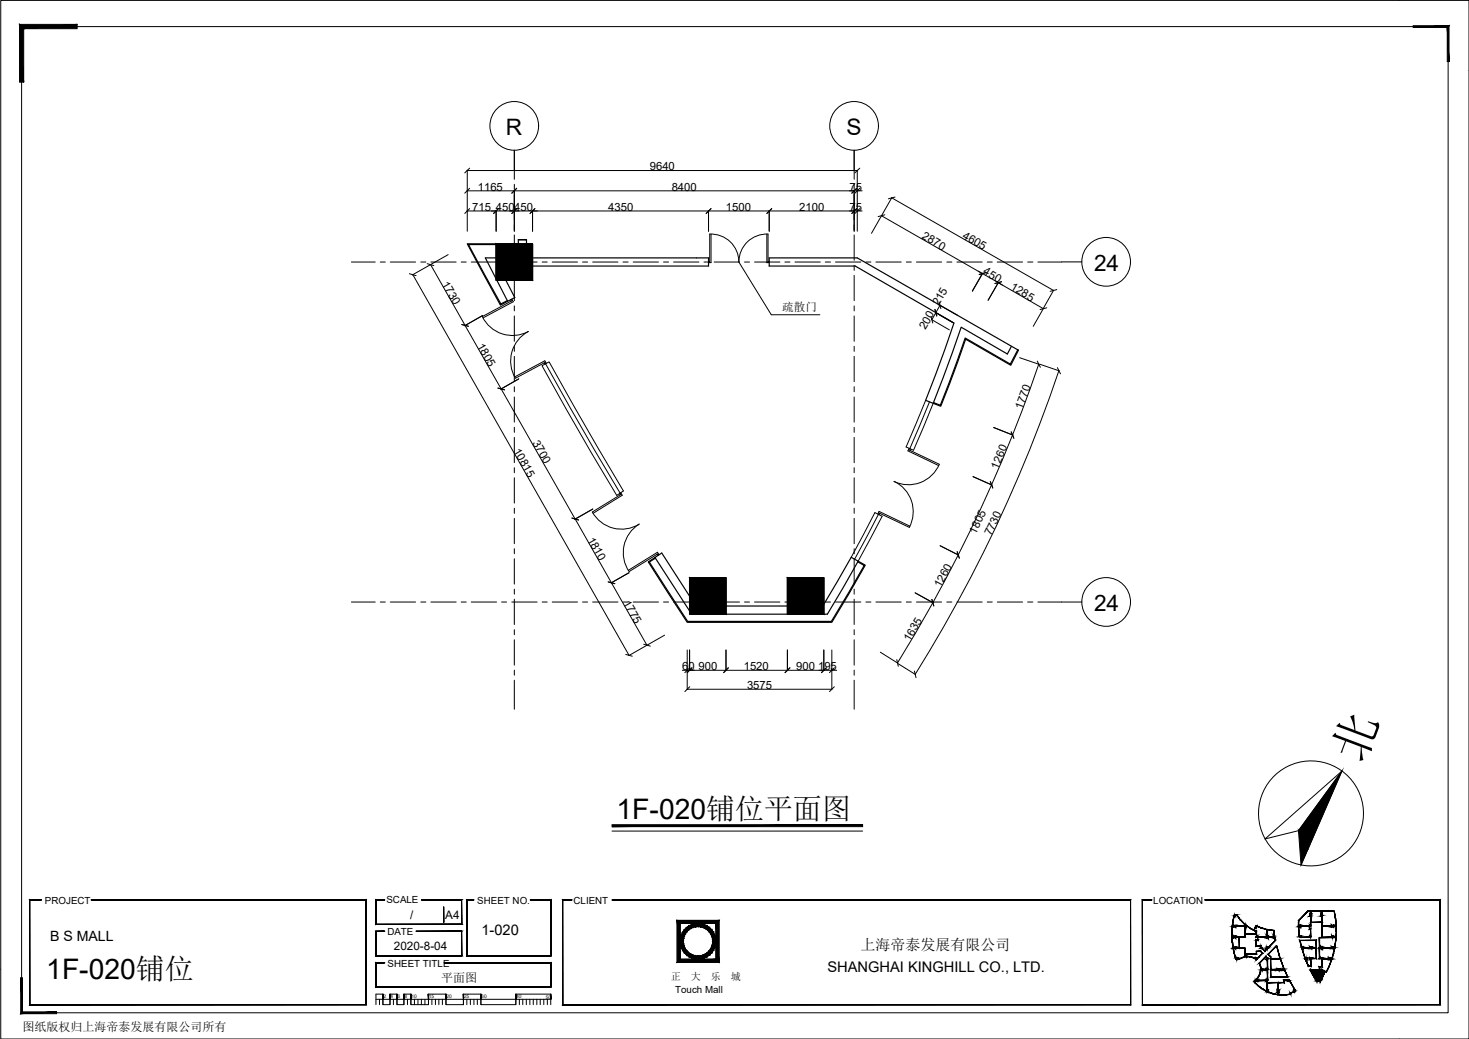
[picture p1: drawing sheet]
<svg xmlns="http://www.w3.org/2000/svg" width="420mm" height="297mm" viewBox="0 0 420 297" stroke-linecap="round" stroke-linejoin="round" font-family="sans-serif">
<g fill="none" stroke="#000" stroke-width=".29">
<path d="M147.1 43v8.3M147.1 52.7v1.5M147.1 55.6v7.3M244.3 43v8.3M244.3 52.7v1.5M244.3 55.6v7.3M100.5 74.9h6.8M108.8 74.9h1.4M111.6 74.9h7.3M120.4 74.9h1.4M123.2 74.9h7.3M131.9 74.9h1.5"/>
<path d="M134.8 74.9h7.2M143.5 74.9h1.4M146.4 74.9h7.2M147.1 64.3v1.4M147.1 67.2v7.2M147.1 75.8v1.5M147.1 78.7v7.3M155.1 74.9h1.4M157.9 74.9h7.3M166.6 74.9h1.5M169.5 74.9h7.2M178.2 74.9h1.5"/>
<path d="M181.1 74.9h7.2M189.8 74.9h1.4M192.7 74.9h7.2M201.3 74.9h1.5M204.3 74.9h7.2M212.9 74.9h1.5M215.8 74.9h7.3M224.5 74.9h1.4M227.4 74.9h7.2M236.1 74.9h1.4M239 74.9h7.2M244.3 64.3v1.4"/>
<path d="M244.3 67.2v7.2M244.3 75.8v1.5M244.3 78.7v7.3M247.7 74.9h1.4M250.5 74.9h7.3M259.2 74.9h1.4M262.1 74.9h7.2M270.8 74.9h1.4M273.7 74.9h7.2M282.4 74.9h1.4M285.2 74.9h7.3M293.9 74.9h1.5"/>
<path d="M296.8 74.9h6.9M147.1 87.4v1.5M147.1 90.3v7.3M147.1 99v1.4M244.3 87.4v1.5M244.3 90.3v7.3M244.3 99v1.4M147.1 101.9v7.2M147.1 110.6v1.4M147.1 113.5v7.2M244.3 101.9v7.2M244.3 110.6v1.4"/>
<path d="M244.3 113.5v7.2M147.1 122.2v1.4M147.1 125v7.3M147.1 133.7v1.5M147.1 136.6v7.2M244.3 122.2v1.4M244.3 125v7.3M244.3 133.7v1.5M244.3 136.6v7.2M147.1 145.3v1.5M147.1 148.2v7.2M147.1 156.9v1.4"/>
<path d="M147.1 159.8v7.2M244.3 145.3v1.5M244.3 148.2v7.2M244.3 156.9v1.4M244.3 159.8v7.2M100.5 172.1h6.8M108.8 172.1h1.4M111.6 172.1h7.3M120.4 172.1h1.4M123.2 172.1h7.3M131.9 172.1h1.5M134.8 172.1h7.2"/>
<path d="M143.5 172.1h1.4M146.4 172.1h7.2M147.1 168.4v1.5M147.1 171.3v7.2M155.1 172.1h1.4M157.9 172.1h7.3M166.6 172.1h1.5M169.5 172.1h7.2M178.2 172.1h1.5M181.1 172.1h7.2M189.8 172.1h1.4M192.7 172.1h7.2"/>
<path d="M201.3 172.1h1.5M204.3 172.1h7.2M212.9 172.1h1.5M215.8 172.1h7.3M224.5 172.1h1.4M227.4 172.1h7.2M236.1 172.1h1.4M239 172.1h7.2M244.3 168.4v1.5M244.3 171.3v7.2M247.7 172.1h1.4M250.5 172.1h7.3"/>
<path d="M259.2 172.1h1.4M262.1 172.1h7.2M270.8 172.1h1.4M273.7 172.1h7.2M282.4 172.1h1.4M285.2 172.1h7.3M293.9 172.1h1.5M296.8 172.1h6.9M147.1 180v1.5M147.1 182.9v7.2M147.1 191.6v1.4M147.1 194.5v8.3"/>
<path d="M244.3 180v1.5M244.3 182.9v7.2M244.3 191.6v1.4M244.3 194.5v8.3"/>
</g>
<!-- layer: 0 -->
<g fill="none" stroke="#000" stroke-width=".29">
<path d="M.2 .1h420v296.9h-420zM6.2 7.6h408v281.9h-408zM134.3 59.6l-1.4 1.4M134.3 53.8l-1.4 1.4M134.3 48.1l-1.4 1.3M142.6 59.6l-1.4 1.4M147.8 59.6l-1.4 1.4M147.8 53.8l-1.4 1.4M153 59.6l-1.4 1.4M203.4 59.6l-1.4 1.4M220.7 59.6l-1.4 1.4M245 59.6l-1.4 1.4"/>
<path d="M245 53.8l-1.4 1.4M245.9 59.6l-1.4 1.4M245.9 48.1l-1.4 1.3M245.9 53.8l-1.4 1.4M256 56.3l-1.9 .5M117.1 78.3l1.9 .5M122.2 75.4l1.9 .5M253.1 61.4l-1.9 .5M281.9 77.9l-1.9 .6M282 78l-1.9 .5M132.1 92.8l1.9 .5M266.3 90.5l.5 1.9"/>
<path d="M267.4 88.5l.5 1.9M267.4 88.4l.5 1.9M268.6 86.3l.5 2M286.5 80.5l-1.9 .6M299.4 88l-1.9 .5M302.3 82.8l-1.9 .5M142.4 110.9l1.9 .5M296.7 103.2l.9 1.8M302.4 105.1l.9 1.8M283.3 137.7l.7 1.8M289.2 123.5l.8 1.8M163.6 148.1l1.9 .6"/>
<path d="M274.4 159.6l-.6-1.9 .6 1.9M173.9 166.4l2 .5M267.1 173.2l-.6-1.8 .6 1.9M179 187.1l1.8 .5M184.1 184.2l1.9 .5M197.3 196.3l-1.4 1.4M197.3 190.9l-1.4 1.4M197.9 190.9l-1.3 1.4M208.3 190.9l-1.3 1.4M225.9 190.9l-1.4 1.4M236.3 190.9l-1.3 1.4M238.6 196.3l-1.4 1.4"/>
<path d="M238.6 190.9l-1.4 1.4M256.5 188.6l.4 1.9M261.5 191.8l.5 1.9M175 237.6h71.7M361.8 239.8l22-19.3-12.4 17zM383.8 220.5l-11.7 26.8M193.7 263.1h12v12h-12zM194.6 264h10.2v10.2h-10.2zM353 261.7l-.1 .2M357.4 265.2h-.1M364.6 268h.1M374.8 277.4h.1"/>
<path d="M376.5 271h-.1M107.5 285.7h50v1.5M108.5 285.7v1.5M109.5 285.7v1.5M111.5 285.7v1.5M112.5 285.7v1.5M113.5 285.7v1.5M115.5 285.7v1.5M116.5 285.7v1.5M117.5 285.7v1.5M118.5 285.7v1.5M119.5 285.7v1.5"/>
<path d="M120.5 285.7v1.5M121.5 285.7v1.5M122.6 285.7v1.5M123.5 285.7v1.5M124.5 285.7v1.5M125.5 285.7v1.5M126.5 285.7v1.5M127.6 285.7v1.5M132.5 285.7v1.5M133.5 285.7v1.5M134.5 285.7v1.5M135.6 285.7v1.5"/>
<path d="M136.5 285.7v1.5M137.5 285.7v1.5M147.5 285.7v1.5M148.5 285.7v1.5M149.5 285.7v1.5M150.5 285.7v1.5M151.6 285.7v1.5M152.5 285.7v1.5M153.5 285.7v1.5M154.5 285.7v1.5M155.5 285.7v1.5M156.5 285.7v1.5"/>
<path d="M157.5 284.2h-10v3h-10v-3h-5v3h-4.9v-3h-5v3h-5.1v-3h-2v3h-2v-3h-2v3h-2v-3h-2v3M370.5 283.2h.1"/>
<circle cx="375" cy="232.5" r="15"/>
<circle cx="199.6" cy="269.1" r="5.1"/>
<circle cx="199.6" cy="269.1" r="4.2"/>
</g>
<g fill="#000" stroke="#000" stroke-width=".29">
<path d="M353.3 274.2h.4zM376.4 280.1l.1 .2zM376.8 280.1h.6v.3z"/>
<path d="M413.9 7.9v9.7h.5zM413.9 7.9l.5-.5v10.2zM404.2 7.9h9.7l.5-.5zM404.2 7.4h10.2l-10.2 .5z"/>
<path d="M5.6 7v16.5h1.2zM5.6 7l1.2 1.2v15.3zM5.6 7l1.2 1.2 15.3-1.2zM6.8 8.2l15.3-1.2v1.2z"/>
<path d="M175 235.8v.5l71.7-.5zM175 236.3l71.7-.5v.5z"/>
<path d="M383.8 220.5l-9.7 22.4-2.7-5.4zM371.4 237.5l.7 9.8 2-4.4z"/>
<path d="M26.1 257.2h78.6zM26.1 257.3l78.6-.1zM104.7 257.2v30.1zM104.6 257.3l.1 30zM8.5 287.3h96.2zM8.5 287.3l96.1-.1zM8.5 257.2v30.1zM8.5 257.2v30zM8.5 257.2h3.4zM8.5 257.3l3.4-.1z"/>
<path d="M120.6 257.2h11.5zM120.6 257.3l11.5-.1zM132 257.3l.1 7zM132 257.3l.1 7zM107.5 264.3h24.6zM107.5 264.3l24.5-.1zM107.5 257.2v7.1zM107.5 257.2l.1 7zM107.5 257.2h2.5zM107.6 257.3l2.4-.1z"/>
<path d="M126.9 259.3v4.4zM126.9 259.3v4.4z"/>
<path d="M151.7 257.2h5.9zM151.7 257.3l5.9-.1zM157.6 257.2v16.1zM157.5 257.3l.1 16zM133.5 273.3h24.1zM133.5 273.3l24-.1zM133.5 257.2v16.1zM133.5 257.2l.1 16zM133.5 257.2h2.1zM133.6 257.3l2-.1z"/>
<path d="M175 257.2h148.4zM175 257.3l148.4-.1zM323.4 257.2v30.1zM323.3 257.3l.1 30zM160.9 287.3h162.5zM160.9 287.3l162.4-.1zM160.9 257.2v30.1zM160.9 257.2l.1 30zM160.9 257.2h2.7zM161 257.3l2.6-.1z"/>
<path d="M344.6 257.2h67.3zM344.6 257.3l67.3-.1zM411.9 257.2v30.1zM411.9 257.3v30zM326.7 287.3h85.2zM326.7 287.3l85.2-.1zM326.7 257.2v30.1zM326.7 257.2l.1 30zM326.7 257.2h2.8zM326.8 257.3l2.7-.1z"/>
<path d="M5.9 279.6l.5 9.7v-9.7zM5.9 279.6l.5 9.7-.5 .5zM6.4 289.3l-.5 .5 10.3-.5zM5.9 289.8l10.3-.5v.5z"/>
<path d="M119 266.2h13.1zM119 266.3l13.1-.1zM132 266.3l.1 7zM132 266.3l.1 7zM107.5 273.3h24.6zM107.5 273.3l24.5-.1zM107.5 266.2v7.1zM107.5 266.2l.1 7zM107.5 266.2h2.5zM107.6 266.3l2.4-.1z"/>
<path d="M127 275.2h30.6zM127 275.3l30.6-.1zM157.6 275.2v7zM157.5 275.3l.1 6.9zM107.5 282.2h50.1zM107.5 282.2l50-.1zM107.5 275.2v7zM107.5 275.2l.1 6.9zM107.5 275.2h2.5zM107.6 275.3l2.4-.1z"/>
<path d="M193.7 263.1l.9 11.1v-10.2zM193.7 263.1l.9 11.1-.9 .9zM194.6 274.2l-.9 .9 11.1-.9zM193.7 275.1l11.1-.9 .9 .9zM204.8 264v10.2l.9 .9zM205.7 263.1v12l-.9-11.1zM194.6 264h10.2l.9-.9zM193.7 263.1h12l-11.1 .9z"/>
<path d="M203.8 269.9l1-.8-.1 .9zM203.8 269.1v.8l1-.8zM204.7 268.2l.1 .9h-1zM203.8 268.4v.7l.9-.9zM204.4 267.4l.3 .8-.9 .2zM203.6 267.7l.2 .7 .6-1zM204.1 266.6l.3 .8-.8 .3zM203.3 267l.3 .7 .5-1.1zM203.6 265.8l.5 .8-.8 .4zM202.9 266.4l.4 .6 .3-1.2zM202.9 265.2l.7 .6-.7 .6zM202.9 265.2l-.5 .7 .5 .5zM202.2 264.7l.7 .5-.5 .7zM202.2 264.7l-.4 .8 .6 .4zM201.4 264.3l.8 .4-.4 .8zM201.4 264.3l-.3 .9 .7 .3zM200.5 264.1l.9 .2-.3 .9zM200.5 264.1l-.1 .9 .7 .2zM199.6 264l.9 .1-.1 .9zM199.6 264v.9l.8 .1zM198.8 264.1l.8-.1v.9zM198.8 264.1l.1 .9 .7-.1zM197.9 264.3l.9-.2 .1 .9zM197.9 264.3l.3 .9 .7-.2zM197.1 264.7l.8-.4 .3 .9zM197.1 264.7l.5 .8 .6-.3zM196.4 265.2l.7-.5 .5 .8zM196.4 265.2l.5 .7 .7-.4zM196.4 265.2l.5 .7-1.2-.1zM195.7 265.8l.7 .6 .5-.5zM195.7 265.8l.7 .6-1.2 .2zM195.2 266.6l.8 .4 .4-.6zM195.2 266.6l.8 .4-1.1 .4zM194.9 267.4l.8 .3 .3-.7zM194.9 267.4l.8 .3-1.1 .5zM194.6 268.2l.9 .2 .2-.7zM194.6 268.2l.9 .2-.9 .7zM194.6 269.1h.9v-.7zM194.6 269.1h.9l-.9 .9zM195.5 269.1l-.9 .9 .9-.1zM194.6 270l.9-.1-.6 1zM195.5 269.9l-.6 1 .8-.4zM194.9 270.9l.8-.4-.5 1.2zM195.7 270.5l-.5 1.2 .8-.5zM195.2 271.7l.8-.5-.3 1.2zM196 271.2l-.3 1.2 .7-.6zM195.7 272.4l.7-.6v1.2zM196.4 271.8v1.2l.5-.7zM196.9 272.3l.2 1.2-.7-.5zM196.9 272.3l.2 1.2 .5-.8zM197.6 272.7l.3 1.2-.8-.4zM197.6 272.7l.3 1.2 .3-.8zM198.2 273.1l.6 1-.9-.2zM198.2 273.1l.6 1 .1-.9zM198.9 273.2l.7 1-.8-.1zM198.9 273.2l.7 1v-.9zM199.6 273.3l.9 .8-.9 .1zM199.6 273.3l.9 .8-.1-.9zM200.4 273.2l1 .7-.9 .2zM200.4 273.2l1 .7-.3-.8zM201.1 273.1l1.1 .4-.8 .4zM201.1 273.1l1.1 .4-.4-.8zM201.8 272.7l1.1 .3-.7 .5zM201.8 272.7l1.1 .3-.5-.7zM202.4 272.3l1.2 .1-.7 .6zM202.4 272.3l1.2 .1-.7-.6zM202.9 271.8l1.2-.1-.5 .7zM203.3 271.2l-.4 .6 1.2-.1zM203.3 271.2l1.1-.3-.3 .8zM203.6 270.5l-.3 .7 1.1-.3zM203.6 270.5l1.1-.5-.3 .9zM203.8 269.9l-.2 .6 1.1-.5z"/>
<path d="M352.3 267.9l.1 1.5zM352.4 267.9l.2 1.5zM352.4 269.4l.2 1.6zM352.6 269.4v1.6z"/>
<path d="M352.4 267.8h.5zM352.4 267.9h.6zM352.9 267.7l.1 .2zM352.9 267.7l.1 .2zM352.9 267.7h.4zM353 267.8l.3-.1zM353.3 267.7l-.1 .1zM353.2 267.9l2.8-.1zM353.2 267.9h2.9zM356 264.8l.1 3.1zM356 264.8l.1 3.1z"/>
<path d="M352.4 264.8l-.1 1.5zM352.5 264.8l-.2 1.5zM352.3 266.3v1.5zM352.4 266.3l-.1 1.5z"/>
<path d="M352.5 264.7h.4zM352.5 264.8h.5zM352.9 264.6l.1 .2zM352.9 264.6l.1 .2zM352.9 264.6h.4zM353 264.7l.3-.1zM353.2 264.7l.1-.1zM353.3 264.7l-.1 .1 2.8-.1zM353.2 264.8h2.9zM356 264.3l.1 .5zM356.1 264.2v.6z"/>
<path d="M352.6 271l.4 1.6zM352.8 271l.3 1.6zM353 272.6l.4 1.6zM353.1 272.6l.4 1.6z"/>
<path d="M352.7 270.9h.2zM352.7 271h.3zM352.9 270.8l.1 .2zM352.9 270.8l.1 .2zM352.9 270.8h.4zM353 270.9l.3-.1zM353.2 270.9l.1-.1zM353.2 271l1.2-.1zM353.2 271h1.3zM354.4 267.9l.1 3.1zM354.4 267.9l.1 3.1z"/>
<path d="M352.9 261.8l-.3 1.5zM353 261.8l-.4 1.5zM352.6 263.3l-.2 1.4zM352.7 263.3l-.1 1.4z"/>
<path d="M353.6 273.9l.1 .3zM353.6 273.9l.1 .3zM353.6 273.9h.3zM353.7 274l.2-.1zM353.9 274v.1zM353.9 274v.2zM353.9 274.2l.5-.1zM353.9 274.2h.6z"/>
<path d="M353.7 261.6l1.1 1.4zM353.7 261.5l1.1 1.5zM354.8 263l1.2 1.3zM354.8 263l1.2 1.3z"/>
<path d="M353.3 261.6l.4-.1zM353.2 261.5h.5zM353.2 261.5l.1 .4zM353.2 261.5l.1 .4zM353 261.9h.3zM353 261.7h.2z"/>
<path d="M353.3 268l1.2-.2zM353.2 267.8h1.3zM353.2 267.8l.1 .3zM353.2 267.8l.1 .3zM352.9 268.1h.4zM352.9 268.1l.3-.1zM352.9 268l.1-.2zM352.4 268l.6-.2zM352.4 267.8h.6z"/>
<path d="M356 271l.1 2.6zM356 271l.1 2.6z"/>
<path d="M353.3 264.8l2.8-.1zM353.2 264.7h2.9zM353.2 264.7l.1 .3zM353.2 264.7l.1 .3zM352.9 265h.4zM352.9 265l.3-.1zM352.9 264.8l.1-.1zM352.5 264.8l.5-.1zM352.5 264.7h.5z"/>
<path d="M353.3 271h2.8zM353.2 271h2.9zM353.2 271l.1 .2zM353.2 271l.1 .2zM352.9 271.2h.4zM352.9 271.2l.3-.1zM352.9 271h.1zM352.7 271h.3zM352.7 271h.3z"/>
<path d="M355.2 273.8l.9-.3zM355.2 273.8l.9-.2zM354.4 274.1l.8-.3zM354.4 274.1l.8-.2z"/>
<path d="M356.2 266.9l-.1 .2 3.1-.2zM356.1 267.1h3.3zM359.2 266.4l.2 .7zM359.4 266.2v.9z"/>
<path d="M356.3 264.6l1.5 .9zM356.4 264.5l1.4 1zM357.8 265.5l1.5 .8zM357.8 265.5l1.5 .8z"/>
<path d="M356.4 264.4v.2zM356.3 264.6l.1 .4zM356.3 264.6l.1 .4zM356.2 265h.2zM356.1 264.9h.2zM356.1 264.9l.1 2zM356.1 264.9v2.2z"/>
<path d="M356.8 273.4l.9 .1zM356.8 273.4l.8 .2zM356.4 273.5l.4-.1zM356.4 273.5h.4z"/>
<path d="M359.1 273.9v.4zM359.1 273.9l.1 .2zM359.1 273.9h.4zM359.2 274l.3-.1zM359.4 274l.1 .1zM359.4 274v.3zM359.5 274.1l-.1 .2 1.7-1.8zM361.1 272.5l-1.7 1.8zM360.6 272l.6 .5zM360.6 271.9l.6 .6zM359.4 272l1.2-.1zM359.4 271.9h1.2z"/>
<path d="M359.1 274.1l.1 .1zM359.1 274.1l.1 .1zM358.4 273.7l.7 .4zM358.4 273.7l.6 .4zM357.7 273.5l.7 .2zM357.7 273.5l.7 .3z"/>
<path d="M359.3 271.9l.1 .8zM359.3 271.9l.1 .8zM356.2 272.7h3.2zM356.1 272.7h3.2zM356.1 272.7l.1 .5zM356.1 272.7v.6zM356.2 273.2l-.1 .1 .3-.1zM356.1 273.3l.3-.1zM356.4 273.2v.3zM356.3 273.3l.1 .2z"/>
<path d="M359.5 264.7l1.4 .7zM359.5 264.7l1.4 .7zM360.9 265.3l1.5 .5zM360.9 265.3l1.5 .5z"/>
<path d="M359.5 264.7l-.1 .3zM359.5 264.7l-.1 .3zM359.2 264.9l.2 .1zM359.2 264.8l.2 .1zM359.2 264.8l-.5 1.1zM359.2 264.8l-.6 1.1zM358.6 265.9l.8 .3zM358.6 265.9l.8 .3zM359.3 266.3l.1 1.4zM359.3 266.3v1.5zM359.4 267.7l-.1 .1zM359.3 267.8l.2-.1zM359.5 267.7l-.1 .1zM359.4 267.9l2.8-.1zM359.4 267.9h2.9zM362.2 267.7l.1 .2zM362.2 267.7l.1 .2zM362.2 267.7l.1 .1zM362.4 267.7l.1 .1zM362.4 265.8l.1 2zM362.4 265.8l.1 2z"/>
<path d="M362.1 273.4l-2.1 2zM362.1 273.4l-1.8 1.9zM362.1 273.4l.5 .5zM362.1 273.5l.5 .4z"/>
<path d="M360.6 276.5l.1 .6zM360.5 276.5l.1 .6zM360.5 275.9l.1 .6zM360.4 275.9l.1 .6zM360.2 275.3l.2 .6zM360.1 275.4l.3 .5z"/>
<path d="M362.5 265.7l1.8 .4zM362.5 265.7l1.8 .4z"/>
<path d="M362.3 274l.2-.1zM362.2 273.9h.3zM362.2 273.9l.1 .3zM362.2 273.9v.4zM362.3 274.2h.3zM362.2 274.3l.4-.1zM362.5 274.3l.1 2.8v-2.9zM362.5 274.3l.1 2.8zM362.3 277.1h.3zM362.2 277h.3zM362.2 277l.1 .2zM362.2 277l.1 .2zM360.8 277.2h1.5zM360.9 277.1h1.3l-1.4 .1zM360.6 277.1l.3-.1zM360.6 277h.3z"/>
<path d="M362.2 277.4l.3-.1zM362.2 277.4l.3-.1zM360.9 277.3l1.4-.1zM360.8 277.2h1.5zM360.8 277.2l.1 .2zM360.8 277.2l.1 .2zM360.6 277.4h.3zM360.6 277.3h.2z"/>
<path d="M362.4 265.8l.1 1.9zM362.4 265.8v2zM362.5 267.7l-.1 .1zM362.4 267.8l.2-.1zM362.6 267.7l-.1 .1zM362.6 267.8h1.6zM362.5 267.9h1.8zM364.2 267.7l.1 .2zM364.2 267.7l.1 .2zM364.2 267.7h.4zM364.3 267.8l.3-.1z"/>
<path d="M364.2 266l.3 1.7zM364.4 266l.1 1.7z"/>
<path d="M364.6 268l.1 .9zM364.7 268v.9z"/>
<path d="M364.7 268.9l-2.2 2.3 2.4-2.4zM362.6 270.9l2.1-2-2.2 2.3zM362.5 270.9v.3zM362.3 270.9l.3-.1zM362.2 270.8h.4zM362.2 270.8l.1 .3zM362.2 270.8v.4zM362.3 271.1h.3zM362.2 271.2l.4-.1zM362.4 271.2l-.7 .8 .9-.9zM362.4 271.2l-.7 .8zM360.8 271l.9 1zM360.8 270.9l.9 .9zM360.5 271l.3-.1zM360.5 271l.3-.1zM360.5 270.5v.5zM360.5 270.5l.1-.2v.6zM359.2 270.5l1.4-.2zM359.3 270.3h1.3l-1.4 .2zM359.2 268.7v1.8zM359.2 268.7l.1 1.6zM359.2 268.7h.5zM359.3 268.8h.4zM359.7 267.8v1zM359.7 267.8v1zM359.7 267.8h2.6zM359.7 268l2.6-.2zM362.3 267.8l-.1 .2zM362.3 268l-.1 .1 .3-.1zM362.2 268.1h.4zM362.5 267.8l.1 .3zM362.5 267.8l.1 .3zM362.5 267.8h1.8zM362.6 268l1.7-.2zM364.3 267.8l-.1 .2zM364.3 268l-.1 .1 .4-.1zM364.2 268.1l.4-.1z"/>
<path d="M365.1 270.4l1 3.7zM365.2 270.4l1 3.7z"/>
<path d="M365.1 270.4l-2.3 2.4zM365.1 270.4l-2.5 2.4zM362.6 272.8l.9 .7zM362.6 272.8l.9 .7zM363.4 273.6l.1 .4zM363.4 273.6v.5zM363.5 274h2.8zM363.4 274.1l2.9-.1z"/>
<path d="M366.1 274.1l1.1 3zM366.2 274.1l1 3z"/>
<path d="M363.5 274.2l2.7-.1zM363.4 274.1h2.8zM363.4 274.1l.1 3zM363.4 274.1v3.1zM363.5 277.1l-.1 .1 1.9-.1zM363.4 277.2h2.1zM365.3 277l.2 .2zM365.3 277l.2 .2zM365.3 277h.5zM365.5 277.1l.3-.1zM365.6 277.1l.2-.1zM365.8 277.1l-.2 .1 1.4-.1zM365.6 277.2h1.5zM367 277l.1 .2zM367 277l.1 .2zM367 277h.4zM367.1 277.1l.3-.1z"/>
<path d="M367.3 277.3l1 2.1zM367.4 277.2l.9 2.2z"/>
<path d="M367.3 277.2l.1 .2zM367.3 277.2l.1 .2zM367 277.4h.4zM367 277.4l.3-.1zM367 277.3l.1-.1zM365.8 277.3l1.3-.1zM365.6 277.2h1.5zM365.6 277.2l.2 .2zM365.6 277.2l.2 .2zM365.3 277.4h.5zM365.3 277.4l.3-.1zM365.3 277.3l.2-.1zM363.5 277.3l2-.1zM363.4 277.2h2.1zM363.4 277.2l.1 2.1zM363.4 277.2v2.2zM363.4 279.4l5-.1zM363.4 279.4l5-.1z"/>
<path d="M371.3 264.8l.2 2.8zM371.4 264.8l.2 2.8z"/>
<path d="M371.4 263.1l-.1 1.6zM371.5 263.1l-.2 1.6z"/>
<path d="M371.4 264.7h.2zM371.4 264.8h.2zM371.6 264.5v.3zM371.6 264.5v.3zM371.6 264.5h.4zM371.6 264.7l.4-.2zM372 264.5l-.1 .2zM372 264.7l-.1 .1 2.8-.1zM371.9 264.8h2.9zM374.7 264.5l.1 .3zM374.7 264.5l.1 .3zM374.7 264.5l.1 .2zM374.8 264.5l.1 .2zM374.8 261.9l.1 2.8zM374.8 261.9l.1 2.8zM374.7 261.9l.2-.1zM374.7 261.9l.2-.1zM374.7 261.4v.5zM374.7 261.4l.1 .4zM374.7 261.4l.1 .1zM374.8 261.4l.1 .1zM374.8 260.5l.1 1zM374.8 260.5l.1 1z"/>
<path d="M371.6 267.6h.4zM371.6 267.7l.4-.1zM372 267.6v.3zM371.9 267.7v.3zM371.9 268l2.8-.1zM371.9 268h2.9zM374.7 267.7l.1 .3zM374.7 267.7l.1 .3zM374.7 267.7h.1zM374.8 265.7l.1 2zM374.8 265.7l.1 2zM374.5 265.7l.4-.1zM374.5 265.7l.4-.1zM374.5 264.8v.9zM374.5 264.8l.1 .8zM372 264.8l2.6-.1zM371.9 264.7h2.7zM371.9 264.7l.1 .3zM371.9 264.7l.1 .3zM371.6 265h.4zM371.6 265l.3-.1zM371.4 264.8l.2-.1zM371.4 264.7h.2z"/>
<path d="M371.9 269.6l.3 .7zM371.9 269.6l.3 .7zM372.1 270.3l.2 .5zM372.1 270.3l.1 .6z"/>
<path d="M372.2 270.7l.1 .2zM372.2 270.7h.5zM372.3 270.9l.4-.2zM372.7 270.7l-.1 .2zM372.7 270.9l-.1 .1 2.1-.1zM372.6 271h2.2zM374.7 270.7l.1 .3zM374.7 270.7l.1 .3zM374.7 270.7h.4zM374.8 270.9l.3-.2zM375.1 270.7l-.1 .2zM375.1 270.9l-.1 .1 1.4-.1zM375 271h1.5zM376.4 268.9l.1 2.1zM376.4 268.9l.1 2.1zM371.9 268.9l4.6-.1zM371.7 268.8h4.8zM371.7 268.8l.3 .8zM371.7 268.8l.3 .8z"/>
<path d="M372.3 271.2l1 3.1zM372.4 271.1l.9 3.2z"/>
<path d="M373.3 273.9v.4zM373.3 273.9l.2 .3zM373.3 273.9h.5zM373.5 274l.3-.1zM373.8 273.9v.4zM373.7 274l.1 .3zM373.5 274.3h.3zM373.3 274.2h.4zM373.3 274.2l1 2zM373.3 274.2l.9 2.1zM374.3 276.2l-.1 .1 .7-.1zM374.2 276.3h.7zM374.9 274.3v2zM374.9 274.2v2.1zM374.7 274.3l.2-.1zM374.7 274.3l.2-.1zM374.7 273.9v.4zM374.7 273.9l.1 .3zM374.7 273.9h.4zM374.8 274l.3-.1zM375 274l.1-.1zM375 274.1l1.4-.1zM375 274.1h1.5zM376.4 271l.1 3.1zM376.4 271l.1 3.1z"/>
<path d="M374.7 277.4l.6 .9zM374.7 277.4l.6 .9z"/>
<path d="M374.1 260.5l.8-.1zM374.1 260.4h.8zM374.1 260.4l-2.6 2.7zM371.4 263.1l2.7-2.7z"/>
<path d="M375 271l.1 .2zM375 271l.1 .2zM374.7 271.2h.4zM374.7 271.2l.3-.1zM374.7 271h.1zM372.7 271h2.1zM372.6 271h2.2zM372.6 271l.1 .2zM372.6 271l.1 .2zM372.2 271.2h.5zM372.2 271.2l.4-.1z"/>
<path d="M375.2 278.3l.6 .8zM375.2 278.3l.6 .8zM375.7 279.1l.6 .8zM375.7 279.1l.5 .9zM376.3 279.9l.1 .2zM376.2 280l.4 .4zM376.4 280l.2 .4zM376.4 280l.2 .4zM376.4 280h.5zM376.6 280.1l.3-.1zM376.9 280v.4zM376.8 280.1v.4zM376.9 280.4l-.1 .1 .5-.1zM376.8 280.5h.6zM377.3 280l.1 .5zM377.3 280l.1 .5zM377.3 280h.5zM377.4 280.1l.4-.1zM377.8 280l-.1 .1zM377.7 280.1v.4zM378 279.8l-.3 .7zM378 279.8l-.3 .7zM378.1 279.5l-.1 .4zM378.1 279.5l-.1 .4zM378.4 278.9l-.2 .6zM378.4 278.9l-.2 .6zM378.6 278.5l-.1 .4zM378.6 278.5l-.1 .4zM378.8 277.8l-.1 .7zM378.8 277.8l-.1 .7zM378 277.3l1 .4zM378 277.2l1 .5zM375.1 277.3l2.9-.1zM375 277.2h3zM375 277.2l.1 .2zM375 277.2l.1 .2zM374.9 277.4h.2zM374.7 277.3h.3z"/>
<path d="M375.1 271h1.4zM375 271h1.5z"/>
<path d="M377.3 268l.1 2.9zM377.3 268v3zM377.3 271l.5-.1zM377.3 271h.6zM377.8 270.7l.1 .3zM377.8 270.7l.1 .3zM377.8 270.7h.4zM377.9 270.9l.3-.2zM378.2 270.7l-.1 .2zM378.2 270.9l-.1 .1 2.8-.1zM378.1 271h2.9zM380.9 270.7l.1 .3zM380.9 270.7l.1 .3zM380.9 270.7h.4zM381 270.9l.3-.2zM381.3 270.7l-.1 .2zM381.2 271l.6-.1zM381.2 271l.6-.1z"/>
<path d="M377.3 271l.1 3zM377.3 271v3.1zM377.3 274.1l.5-.1zM377.3 274.1h.6zM377.8 273.9l.1 .2zM377.8 273.9l.1 .2zM377.8 273.9h.4zM377.9 274l.3-.1zM378.2 274h1.8zM378.1 274.1h2zM380 273.9l.1 .2zM380 273.9l.1 .2zM380 273.9h.4zM380.1 274l.3-.1zM380.3 274l.1-.1zM380.3 274.1l.5-.1zM380.3 274.1h.8z"/>
<path d="M376.3 279.9h1.7zM376.3 279.9l1.5 .2z"/>
<path d="M375.1 277.2l3.1 .2zM375.1 277.2l3.1 .2z"/>
<path d="M376.2 279.9h1.8zM376.2 279.9h1.8z"/>
<path d="M375 260.5l3.1-.1zM374.9 260.4h3.2zM374.9 260.4l.1 1zM374.9 260.4v1.1zM375 261.4l-.1 .1zM374.9 261.5l.2-.1zM375.1 261.4v.5zM375 261.5l.1 .4zM374.9 261.8l.1 .1zM374.9 261.8l.1 1.8zM374.9 261.8v1.9zM374.9 263.7l3.1-.1zM374.9 263.7h3.3zM378 261.9l.2 1.8zM378 261.9l.2-.1v1.9zM377.8 261.9l.4-.1zM377.8 261.9l.4-.1zM377.8 261.4v.5zM377.8 261.4l.1 .4zM377.8 261.4h.2zM377.9 261.5h.3zM378 260.5l.2 1zM378 260.5l.2 1z"/>
<path d="M378.2 267.9h2.7zM378.2 268h2.8zM380.9 267.7l.1 .3zM380.9 267.7l.1 .3zM380.9 267.7h.4zM381 267.8l.3-.1zM381.3 267.7v.2zM381.2 267.8v.2zM381.3 267.9h.8zM381.2 268l.9-.1z"/>
<path d="M376 279.5l2 .4 .2-.4zM376 279.5l2 .4h-1.8z"/>
<path d="M378.1 260.5l.1 4.2zM378.1 260.5v4.3zM378.2 264.7l-.1 .1 2.8-.1zM378.1 264.8h2.9zM380.9 264.5l.1 .3zM380.9 264.5l.1 .3zM380.9 264.5h.4zM381 264.7l.3-.2zM381.2 264.7l.1-.2zM381.3 264.7l-.1 .1 1-.1zM381.2 264.8l1-.1z"/>
<path d="M378.1 274.1l.1 2.3zM378.1 274.1l.1 2.3zM377.4 276.4h.8zM377.3 276.3h.8zM377.3 276.3l.1 .8zM377.3 276.3v.9zM377.4 277.1l-.1 .1 .7-.1zM377.3 277.2l.7-.1zM378 277.1l1.4 .8zM378 277.2l1.3 .8z"/>
<path d="M374.8 277.4l4.1 .3-.7-.3zM374.8 277.4l4.1 .3h-3.9z"/>
<path d="M375.8 279.1l2.4 .4 .1-.4zM375.8 279.1l2.4 .4h-2.2z"/>
<path d="M375.6 278.9l2.7 .2 .2-.2zM375.6 278.9l2.7 .2h-2.5z"/>
<path d="M375.4 278.5l3.1 .4 .1-.4zM375.4 278.5l3.1 .4h-2.9z"/>
<path d="M375.3 278.3l3.3 .2 .1-.2zM375.3 278.3l3.3 .2h-3.2z"/>
<path d="M375 277.7l3.7 .6 .2-.6zM375 277.7l3.7 .6h-3.4z"/>
<path d="M380.3 276.1l-1 1.8zM380.2 276l-.9 1.9zM381 274.1l-.7 2zM380.9 274.1l-.7 1.9z"/>
<path d="M381.5 272.6l-.6 1.5zM381.3 272.5l-.4 1.6zM381.8 271l-.3 1.6zM381.7 271l-.4 1.5z"/>
<path d="M380.4 274.2h.7zM380.3 274.1h.5zM380.3 274.1l.1 .2zM380.3 274.1l.1 .2zM380 274.3h.4zM380.1 274.2h.2l-.3 .1zM380.1 274.1l-.1 .1zM378.2 274.2l1.9-.1zM378.2 274.1h1.9z"/>
<path d="M378.2 260.5l3.4-.1zM378.2 260.4h3.4z"/>
<path d="M381.3 271h.5zM381.2 271h.6zM381.2 271l.1 .2zM381.2 271l.1 .2zM380.9 271.2h.4zM380.9 271.2l.3-.1zM380.9 271h.1zM378.2 271h2.8zM378.1 271h2.9zM378.1 271l.1 .2zM378.1 271l.1 .2zM377.8 271.2h.4zM377.9 271.1h.2zM377.4 271h.5zM377.4 271h.5z"/>
<path d="M382.2 268l-.4 3zM382.1 268l-.4 2.9z"/>
<path d="M377.4 268.1l4.7-.1zM377.4 268h4.7z"/>
<path d="M382.3 266.4l-.2 1.6zM382.1 266.4v1.6zM382.2 264.8l-.1 1.6zM382.1 264.8v1.6z"/>
<path d="M381.3 264.8l.9-.1zM381.2 264.7h1zM381.2 264.7l.1 .3zM381.2 264.7l.1 .3zM380.9 265h.4zM380.9 265l.3-.1zM380.9 264.8l.1-.1zM378.2 264.8l2.8-.1zM378.1 264.7h2.9zM378.1 264.7l.1 3.3zM378.1 264.7l.1 3.3z"/>
<path d="M382 262.6l.1 2.1zM381.9 262.6l.2 2.1zM381.6 260.5l.4 2.1zM381.6 260.5l.3 2.1z"/>
<path d="M109.5 284.2l.1 1.5zM109.5 284.2l.1 1.5z"/>
<path d="M111.5 284.2l.1 1.5zM111.5 284.2l.1 1.5z"/>
<path d="M113.5 284.2l.1 1.5zM113.5 284.2l.1 1.5z"/>
<path d="M115.5 284.2l.1 1.5zM115.5 284.2l.1 1.5z"/>
<path d="M117.5 284.2l.1 1.5zM117.5 284.2l.1 1.5z"/>
<path d="M122.5 284.2l.1 1.5zM122.5 284.2l.1 1.5z"/>
<path d="M127.5 284.2l.1 1.5zM127.5 284.2l.1 1.5z"/>
<path d="M132.5 284.2l.1 1.5zM132.5 284.2l.1 1.5z"/>
<path d="M137.5 284.2l.1 1.5zM137.5 284.2l.1 1.5z"/>
<path d="M147.5 284.2l.1 1.5zM147.5 284.2l.1 1.5z"/>
<path d="M157.5 284.2l.1 1.5zM157.5 284.2l.1 1.5z"/>
<path d="M358.6 280.7l.5 .5zM358.7 280.6l.4 .6zM359.1 281.2l.9 .9zM359.2 281.1l.8 1zM360 282.1l1.1 .7zM360.1 282l1.1 .7zM361.1 282.8l1.2 .7zM361.2 282.7l1.1 .8z"/>
<path d="M358.6 280.6l.4-.2zM358.6 280.6l.4-.2z"/>
<path d="M359.1 280.1h.4zM359.2 280.2l.3-.1zM359.4 280.2l.1-.1zM359.4 280.3l2.8-.1zM359.4 280.3h2.9zM362.2 280.1l.1 .2zM362.2 280.1l.1 .2zM362.2 280.1h.3zM362.3 280.2h.3zM362.5 277.4l.1 2.8zM362.5 277.4l.1 2.8z"/>
<path d="M359.2 280.1l.5-.5zM359.6 279.6l-.4 .5zM360 279.1l-.4 .5zM360 279l-.4 .6zM360.3 278.5l-.3 .6zM360.3 278.5l-.3 .5zM360.6 277.9l-.3 .6zM360.4 277.9l-.1 .6zM360.6 277.4v.5zM360.6 277.4l-.2 .5z"/>
<path d="M362.2 283.2v.3zM362.2 283.2l.1 .1zM362.2 283.2l.1 .1zM362.4 283.2l.1 .1zM362.4 280.4l.1 2.9zM362.4 280.4l.1 2.9z"/>
<path d="M362.2 280.5l.2-.1zM362.2 280.5l.2-.1zM362.3 280.3l-.1 .1zM359.5 280.4l2.8-.1zM359.4 280.3h2.9zM359.4 280.3l.1 .2zM359.4 280.3l.1 .2zM359.1 280.5h.4zM359.1 280.5l.3-.1zM359.2 280.3l-.1 .1zM359.1 280.4l.1-.1zM358.9 280.3h.3z"/>
<path d="M362.6 283.5l1.4 .6zM362.6 283.5l1.4 .6zM364 284l1.5 .4zM364 284l1.5 .4z"/>
<path d="M365.5 283.6l.1 .8zM365.6 283.4v1zM365.3 283.6l.3-.2zM365.3 283.6l.3-.2zM365.3 283.2v.4zM365.3 283.2l.2 .2zM365.3 283.2l.2 .1zM365.5 283.2l.1 .1zM365.5 281l.1 2.3zM365.5 281l.1-.1v2.4zM362.5 281l3.1-.1zM362.4 280.9h3.2zM362.4 280.9l.1 2.3zM362.4 280.9v2.4zM362.5 283.2l-.1 .1zM362.4 283.3l.2-.1zM362.6 283.2v.3zM362.5 283.3l.1 .2z"/>
<path d="M365.6 284.3l1.2 .2zM365.6 284.3l1.2 .2zM366.8 284.4l1.2 .1zM366.8 284.4l1.2 .1zM368 284.3h1.2zM368 284.3h1.2z"/>
<path d="M365.6 280.9h1.6zM365.6 281h1.7zM367.2 280.2l.1 .8zM367.2 280.2l.1 .8zM367.2 280.2h1.4zM367.3 280.3l1.3-.1zM368.6 280.2v.2zM368.5 280.3v.2zM368.5 280.5l.3-.1zM368.5 280.5h.4zM368.8 280.3l.1 .2zM368.8 280.3l.1 .2zM368.8 280.3l1.7 2.9zM368.9 280.3l1.6 2.9z"/>
<path d="M365.5 281l.1 2.2zM365.5 281v2.3zM365.6 283.2l-.1 .1zM365.5 283.3l.3-.1zM365.8 283.2v.4zM365.6 283.3l.2 .3zM365.6 283.4l.2 .2zM365.5 283.4l.1 .2zM365.5 283.4l.1 1zM365.5 283.4l.1 1z"/>
<path d="M369 283.9l1.3-.3zM369 283.9l1.3-.3zM370.1 283.6h.2zM370.1 283.6l.2-.1zM370.1 283.2v.4zM370.1 283.2l.1 .3zM370.1 283.2h.4zM370.2 283.2h.3z"/>
<path d="M369 284l.2 .4zM368.9 283.7l.2 .3z"/>
<path d="M376.8 280.4h.6zM376.8 280.1l.6 .3h-.6z"/>
<path d="M377.7 280.1v.2zM377.7 280.1v.2z"/>
</g>
<!-- layer: WALL -->
<g fill="#000" stroke="#000" stroke-width=".29">
<path d="M141.9 69.7l10.4 10.4v-10.4zM141.9 69.7l10.4 10.4h-10.4z"/>
<path d="M197.2 165.2l10.4 10.4v-10.4zM197.2 165.2l10.4 10.4h-10.4z"/>
<path d="M225.2 165.2l10.4 10.4v-10.4zM225.2 165.2l10.4 10.4h-10.4z"/>
</g>
<g fill="none" stroke="#000" stroke-width=".34">
<path d="M141.9 69.7h10.4v10.4h-10.4zM142.5 73.7h-3.7l6.4 12.4 2-1-4.6-9M142.5 69.7h-8.9l9.5 17.5 2.1-1.1M142.5 69.9h-8.5l9.3 17 1.8-.9M148.3 68.5v1.2M150.6 68.5h-2.3h2.3v1.2M152.3 73.7h50.3v2.4h-50.3M289.3 99l-1.2 2.2-13.2-7.7-2.5 7.4-5.5 14.4M291.1 100l-2.1 4.1-12.9-7.5-7.2 19.3-1.9-.8M291.3 100.1l-46.1-26.4h-25.2v2.4h24.6l28.2 16.3-2.5 7.4-5.5 14.7 4.3 1.6 7.1-19.1 12.9 7.4 2.2-4.3M187.3 159.4l10.5 16.2h38.8l8.8-15.2M187.5 159.5l-1.8 1.2 11 17h41.1l9.4-16-1.8-1.1"/>
<path d="M185.4 160.6l3.9-2.5 9.8 15.2h36.2l8.2-14 4 2.3-9.6 16.3h-41.3zM197.2 165.2h10.4v10.4h-10.4zM225.2 165.2h10.4v10.4h-10.4z"/>
</g>
<!-- layer: WINDOW -->
<g fill="none" stroke="#000" stroke-width=".29">
<path d="M203 75.1v-8.2a8 8 0 0 1 8.3 8 8 8 0 0 1 8.4-8v8.2M203.4 66.9v8.2h-.8v-.4h.4M219.3 66.9v8.2h.7v-.4h-.3M137.9 90.5a9.6 9.6 0 0 0 13.2 4.3M146.2 86.1l-.1-.4 .3-.2 .4 .8-8.6 4.6M146.6 85.9l-8.6 4.6M151.1 94.8a9.6 9.6 0 0 0-3.7 13.3l8.6-4.6M155 104.5l2.1-1.1 6.9 12.5 14.3 24.5-1.9 1.2-7.3-12.2zM155.7 103.7l.2 .4 .4-.2-.5-.7-8.6 4.6M156 104l14.1 24.8 7.3 12.2M264.8 114.5l-5.6 13.3 2.1 .9 5.6-13.4M265.9 114.9l-5.7 13.4"/>
<path d="M255.7 137.6a9.6 9.6 0 0 1 4.4 13.2M259.8 128.6l8.9 4.1M260.2 128.7l.2-.4-.4-.1-.3 .7 8.8 4.2M268.7 132.7a9.6 9.6 0 0 1-13 5M177.4 141.5l-.2-.4 .3-.2 .5 .7-8.4 5.2M177.8 141.3l-8.4 5.1a9.6 9.6 0 0 0 13.4 3.4 9.6 9.6 0 0 0-2.9 13.6M187.9 158.5l.2 .3 .4-.2-.5-.7-8.3 5.2M188.3 158.3l-8.3 5.1M243.5 159.3l6.7-12.8 2.1 1.1-6.9 12.8M251.2 147.1l-6.8 12.8M251.2 146.6l8.9 4.2M251.6 146.8l-.1 .3-.4-.1 .3-.8 8.9 4.2"/>
</g>
<!-- layer: DIM -->
<g fill="none" stroke="#000" stroke-width=".29">
<path d="M133.6 54.6h113M133.6 48.8h111.6M133.6 48.6v17.5M147.1 43v5.8M147.1 54.4v11.7M244.3 43v5.8M244.3 54.4v11.7M245.2 48.6v17.5M255 56.5l46.3 26.5M255.1 56.5l-5.8 10.2M118.1 78.5l61.8 108.9M123.1 75.6l10 17.5"/>
<path d="M128.2 72.8l-10.3 5.8M133.6 60.3h8.3M140.5 60.3h13.2M141.9 60.2v5.9M145.7 60.3h2.8M152.3 60.3h94.3M152.3 60.2v5.9M202.6 60.2v5.9M211.3 74.9l9.3 15.1h13.9M220 60.2v5.9M252.1 61.7l34.6 19.8M281 78.1l-2.9 5.1"/>
<path d="M281.1 78.1l-3 5.2M303.7 74.9h5.8M133 93l52 91.5M138 90.2l-5.1 2.9M266.4 91.3l5.1 3M267.5 89.4l5.2 2.9M267.6 89.3l5.1 3M267.7 89.4l-1.2 2M268.8 87.2l5.1 3M268.9 87.3l-1.3 2.1M285.5 80.8l12.9 7.5M285.6 80.7l-3 5.1"/>
<path d="M298.5 88.2l-3 5.1M301.4 83l-2.9 5.1M148.4 108.3l-5.1 2.9M291.6 102.3l5.6 1.9M297.1 104.1a418 418 0 0 1-40.4 85.4M297.4 104.1l5.6 1.9M302.9 106a408.9 408.9 0 0 1-41.2 86.8M278.3 136.3l5.4 2.4M284.2 122.2l5.5 2.2-5.5-2.2M169.5 145.5l-5.1 2.9M274.2 158.7l-5.3-2.7 5.3 2.7M179.9 163.7l-5.1 3"/>
<path d="M266.9 172.3l-5.2-2.8 5.2 2.9M303.7 172.1h5.8M190.1 181.6l-10.3 5.8M195.2 191.6h3.4M196.6 185.8v11.3M196.6 197h41.3M197.2 185.8v5.9M197.2 191.6h38.5M207.6 185.8v5.9M225.2 185.8v5.9M235.6 191.6h3.7M235.6 185.8v5.9"/>
<path d="M237.9 185.8v11.3M251.8 186.5l5 3.1M256.8 189.7l5.1 3.2"/>
<circle cx="147.1" cy="36" r="7"/>
<circle cx="244.3" cy="36" r="7"/>
<circle cx="316.4" cy="74.9" r="7"/>
<circle cx="316.4" cy="172.1" r="7"/>
</g>
<text font-size="13.7" x="389.7" y="218.7" transform="rotate(-69 389.7 218.7)">北</text>
<g font-size="8.1">
<text x="176.4" y="234">1F-020铺位平面图</text>
<text x="13.3" y="279.8">1F-020铺位</text>
</g>
<g font-size="6.5">
<text x="144.7" y="38.6">R</text>
<text x="242.1" y="38.6">S</text>
<text x="312.9" y="77.4">24</text>
<text x="312.9" y="174.7">24</text>
</g>
<text font-size="4.3" x="246.1" y="271.6">上海帝泰发展有限公司</text>
<g font-size="4.2">
<text x="137.7" y="267.3">1-020</text>
<text x="236.7" y="277.9">SHANGHAI KINGHILL CO., LTD.</text>
</g>
<text font-size="4" x="14.3" y="269.1">B S MALL</text>
<g font-size="3.4">
<text x="117.3" y="262.7">/</text>
<text x="127.3" y="262.7">A4</text>
<text x="112.6" y="271.6">2020-8-04</text>
<text x="126.2" y="280.7">平面图</text>
<text x="6.5" y="294.8">图纸版权归上海帝泰发展有限公司所有</text>
</g>
<text font-size="3.3" x="223.7" y="88.8">疏散门</text>
<g font-size="3.2">
<text x="185.8" y="48.7">9640</text>
<text x="136.7" y="54.5">1165</text>
<text x="192.1" y="54.5">8400</text>
<text x="243" y="54.5">75</text>
<text x="135" y="60.3">715</text>
<text x="141.9" y="60.3">450450</text>
<text x="173.9" y="60.3">4350</text>
<text x="207.6" y="60.3">1500</text>
<text x="228.6" y="60.3">2100</text>
<text x="243" y="60.3">75</text>
<text x="263.5" y="68.1" transform="rotate(30 263.5 68.1)">2870</text>
<text x="275.1" y="68" transform="rotate(30 275.1 68)">4605</text>
<text x="126.3" y="81.1" transform="rotate(60 126.3 81.1)">1730</text>
<text x="281" y="78.2" transform="rotate(30 281 78.2)">450</text>
<text x="288.8" y="82.7" transform="rotate(30 288.8 82.7)">1285</text>
<text x="268.5" y="87.6" transform="rotate(-60 268.5 87.6)">215</text>
<text x="264.7" y="94.4" transform="rotate(-60 264.7 94.4)">200</text>
<text x="136.4" y="98.9" transform="rotate(60 136.4 98.9)">1805</text>
<text x="292.4" y="117.2" transform="rotate(-69 292.4 117.2)">1770</text>
<text x="146.8" y="128.9" transform="rotate(60 146.8 128.9)">10815</text>
<text x="152.2" y="126.6" transform="rotate(60 152.2 126.6)">3700</text>
<text x="285.4" y="134.3" transform="rotate(-67 285.4 134.3)">1260</text>
<text x="167.9" y="154.2" transform="rotate(60 167.9 154.2)">1810</text>
<text x="279.1" y="152.9" transform="rotate(-65 279.1 152.9)">1805</text>
<text x="283.5" y="153.4" transform="rotate(-65 283.5 153.4)">7730</text>
<text x="178.2" y="172.3" transform="rotate(60 178.2 172.3)">1775</text>
<text x="269" y="168.2" transform="rotate(-62 269 168.2)">1260</text>
<text x="260.3" y="183.6" transform="rotate(-60 260.3 183.6)">1635</text>
<text x="195.1" y="191.5">60</text>
<text x="199.8" y="191.5">900</text>
<text x="212.7" y="191.5">1520</text>
<text x="227.8" y="191.5">900</text>
<text x="234" y="191.5">195</text>
<text x="213.7" y="197">3575</text>
</g>
<g font-size="2.9">
<text x="191.9" y="280.2">正</text>
<text x="197.6" y="280.2">大</text>
<text x="203.3" y="280.2">乐</text>
<text x="209.1" y="280.2">城</text>
</g>
<g font-size="2.8">
<text x="12.9" y="258.6">PROJECT</text>
<text x="110.5" y="258.1">SCALE</text>
<text x="136.5" y="258.4">SHEET NO.</text>
<text x="164" y="258.3">CLIENT</text>
<text x="329.9" y="258.3">LOCATION</text>
<text x="110.8" y="267.3">DATE</text>
<text x="110.9" y="276.6">SHEET TITLE</text>
<text x="193.1" y="283.8">Touch Mall</text>
</g>
<g font-size="1.4">
<text x="109.7" y="285.4">2</text>
<text x="111.7" y="285.4">4</text>
<text x="113.7" y="285.4">6</text>
<text x="115.7" y="285.4">8</text>
<text x="117.7" y="285.4">10</text>
<text x="122.7" y="285.4">15</text>
<text x="127.7" y="285.4">20</text>
<text x="132.7" y="285.4">25</text>
<text x="137.7" y="285.4">30</text>
<text x="147.7" y="285.4">40</text>
<text x="156.1" y="285.5">50</text>
</g>
</svg>
